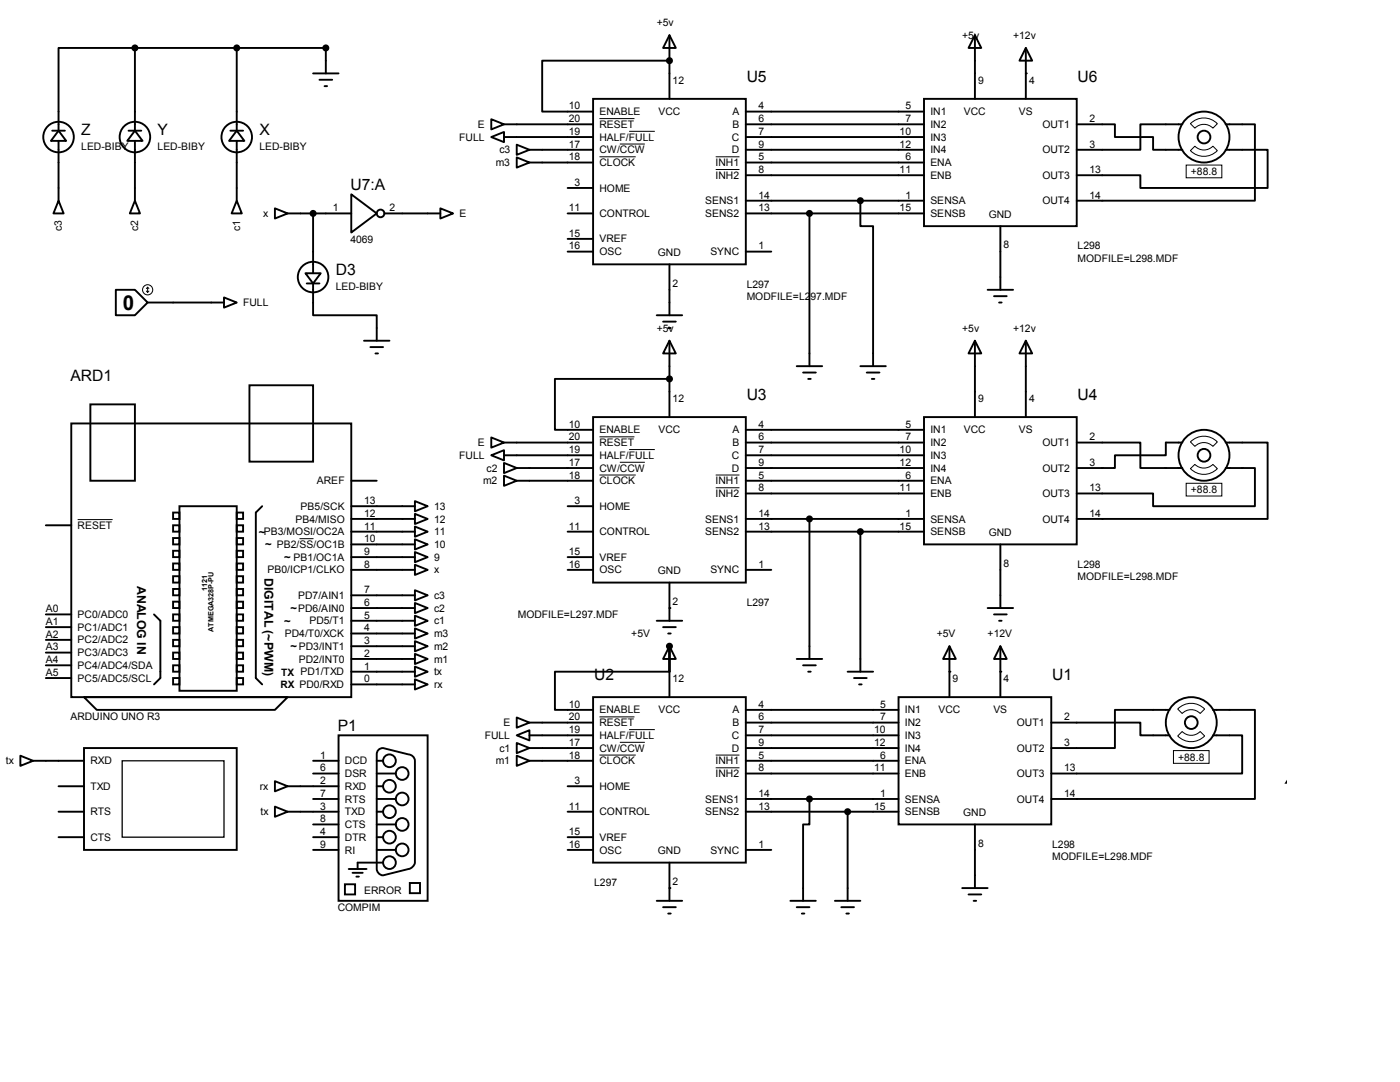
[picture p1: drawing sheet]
<svg xmlns="http://www.w3.org/2000/svg" width="279mm" height="216mm" viewBox="0 0 279 216" stroke-linecap="round" stroke-linejoin="round" font-family="sans-serif">
<g fill="none" stroke="#000" stroke-width=".38">
<path d="M26.9 9.6h-15.2v16.5M26.9 9.6h38.1v5M26.9 9.6v16.5M47.2 9.6v16.5M62.5 14.6h5.1M63.8 15.9h2.5M64.8 17.2h.5M118.4 19.7h30.4v33h-30.4zM133.6 7l1.3 2.6h-2.6zM133.6 12.1h-25.4v10.2h10.2M133.6 7v12.7M184.4 19.7h30.5v25.4h-30.5z"/>
<path d="M194.6 7l1.2 2.6h-2.5zM194.6 7v12.7M204.7 9.6l1.3 2.5h-2.5zM204.7 9.6v10.1M10.4 26.1h2.6M11.7 26.1l1.5 2h-3zM11.7 28.1v11.9M25.7 26.1h2.5M26.9 26.1l1.5 2h-3zM26.9 28.1v11.9M46 26.1h2.5M47.2 26.1l1.6 2h-3.1z"/>
<path d="M47.2 28.1v11.9M70.1 38.8l5.1 3.8-5.1 3.8zM98 23.8l2.6 1-2.6 1zM98 27.3l2.6-1v2.1zM100.6 24.8h17.8M100.6 27.3h17.8M103.1 28.9l2.6 1-2.6 1zM103.1 31.4l2.6 1-2.6 1zM105.7 32.4h12.7M105.7 29.9h12.7M113.3 37.5h5.1M148.8 22.3h35.6"/>
<path d="M148.8 24.8h35.6M148.8 32.4h35.6M148.8 35h35.6M148.8 27.3h35.6M148.8 29.9h35.6M214.9 24.8h7.6v2.5h7.6v2.6h5.9M236 24.8h-8.4v5.1h-12.7M244.6 24.8h5.8v15.2h-35.5M244.6 29.9h8.4v7.6h-25.4v-2.5h-12.7M11.7 40l1 2.6h-2zM23.1 57.8h3.8l2.6 2.6-2.6 2.5h-3.8zM26.9 40l1 2.6h-2z"/>
<path d="M44.7 59.4l2.5 1-2.5 1zM47.2 40l1.1 2.6h-2.1zM54.9 41.6l2.5 1-2.5 1zM57.4 42.6h12.7M61 54.5h3l-1.5 2.1zM61.2 56.6h2.6M62.5 56.6v6.3h12.7v5.1M62.5 42.6v11.9M76.7 42.6h11.2M87.9 41.6l2.5 1-2.5 1zM113.3 42.6h5.1M113.3 50.2h5.1"/>
<path d="M113.3 47.7h5.1M133.6 52.7v10.2M148.8 42.6h35.6M148.8 40h35.6M148.8 50.2h5.1M161.5 42.6v30.5M171.7 40v5.1h2.5v28M197.1 57.8h5.1M198.4 59.1h2.5M199.6 45.1v12.7M29.5 60.4h15.2M49.8 76.9h12.7v15.2h-12.7z"/>
<path d="M72.6 68h5.1M73.9 69.3h2.6M74.9 70.5h.5M131.1 62.9h5M132.3 64.2h2.6M133.3 65.4h.6M133.6 68l1.3 2.5h-2.6zM133.6 75.6h-22.9v10.2h7.7M133.6 68v15.2M159 73.1h5.1M160.3 74.3h2.5M161.3 75.6h.5"/>
<path d="M171.7 73.1h5.1M173 74.3h2.5M174 75.6h.5M194.6 68l1.2 2.5h-2.5zM194.6 68v15.2M199.4 60.4h.5M204.7 68l1.3 2.5h-2.5zM204.7 68v15.2M14.2 84.5h55.9v54.6h-55.9zM18 80.7h8.9v15.2h-8.9zM70.1 95.9h5.1M82.8 100l2.5 1-2.5 1z"/>
<path d="M98 87.3l2.6 1-2.6 1zM98 90.8l2.6-1v2.1zM100.6 92.4l2.5 1-2.5 1zM100.6 94.9l2.5 1-2.5 1zM100.6 88.3h17.8M100.6 90.8h17.8M103.1 95.9h15.3M103.1 93.4h15.3M118.4 83.2h30.4v33h-30.4zM148.8 85.8h35.6M148.8 88.3h35.6M148.8 95.9h35.6"/>
<path d="M148.8 98.5h35.6M148.8 90.8h35.6M148.8 93.4h35.6M184.4 83.2h30.5v25.4h-30.5zM214.9 88.3h12.7v5.1h8.4M236 88.3h-3.3v2.5h-10.2v2.6h-7.6M244.6 88.3h8.4v15.2h-38.1M244.6 93.4h5.8v7.6h-20.3v-2.5h-15.2M9.1 104.8h5.1M34.5 102.3h1.3v1.2h-1.3zM34.5 104.8h1.3v1.3h-1.3zM34.5 107.4h1.3v1.2h-1.3z"/>
<path d="M34.5 109.9h1.3v1.3h-1.3zM34.5 112.4h1.3v1.3h-1.3zM34.5 115h1.3v1.2h-1.3zM34.5 117.5h1.3v1.3h-1.3zM35.8 101h11.4v36.8h-11.4zM47.2 102.3h1.3v1.2h-1.3zM47.2 104.8h1.3v1.3h-1.3zM47.2 107.4h1.3v1.2h-1.3zM47.2 109.9h1.3v1.3h-1.3zM47.2 112.4h1.3v1.3h-1.3zM47.2 115h1.3v1.2h-1.3zM47.2 117.5h1.3v1.3h-1.3z"/>
<path d="M52.3 101l-1.2 1.3v33l1.2 1.3M70.1 118.8h12.7M70.1 113.7h12.7M70.1 111.2h12.7M70.1 108.6h12.7M70.1 106.1h12.7M70.1 103.5h12.7M70.1 101h12.7M82.8 117.8l2.5 1-2.5 1zM82.8 112.7l2.5 1-2.5 1zM82.8 110.2l2.5 1-2.5 1zM82.8 107.6l2.5 1-2.5 1z"/>
<path d="M82.8 105.1l2.5 1-2.5 1zM82.8 102.5l2.5 1-2.5 1.1zM113.3 113.7h5.1M113.3 111.2h5.1M113.3 106.1h5.1M113.3 101h5.1M133.6 116.2v7.7M148.8 113.7h5.1M148.8 106.1h35.6M148.8 103.5h35.6M161.5 103.5v28M171.7 106.1v27.9"/>
<path d="M199.6 108.6v12.7M9.1 135.3h5.1M9.1 132.8h5.1M9.1 130.2h5.1M9.1 127.7h5.1M9.1 125.1h5.1M9.1 122.6h5.1M16.8 139.1h40.6l-2.5 2.5h-35.6zM30.7 122.6l1.3 1.3v11.4l-1.3 1.3M34.5 120.1h1.3v1.2h-1.3zM34.5 122.6h1.3v1.3h-1.3zM34.5 125.1h1.3v1.3h-1.3z"/>
<path d="M34.5 127.7h1.3v1.2h-1.3zM34.5 130.2h1.3v1.3h-1.3zM34.5 132.8h1.3v1.2h-1.3zM34.5 135.3h1.3v1.3h-1.3zM47.2 120.1h1.3v1.2h-1.3zM47.2 122.6h1.3v1.3h-1.3zM47.2 125.1h1.3v1.3h-1.3zM47.2 127.7h1.3v1.2h-1.3zM47.2 130.2h1.3v1.3h-1.3zM47.2 132.8h1.3v1.2h-1.3zM47.2 135.3h1.3v1.3h-1.3zM70.1 131.5h12.7"/>
<path d="M70.1 134h12.7M70.1 136.6h12.7M70.1 128.9h12.7M70.1 126.4h12.7M70.1 123.9h12.7M70.1 121.3h12.7M82.8 130.5l2.5 1-2.5 1zM82.8 133l2.5 1-2.5 1zM82.8 135.6l2.5 1-2.5 1zM82.8 127.9l2.5 1-2.5 1.1zM82.8 125.4l2.5 1-2.5 1zM82.8 122.9l2.5 1-2.5 1z"/>
<path d="M82.8 120.3l2.5 1-2.5 1zM118.4 139.1h30.4v33h-30.4zM131.1 123.9h5M132.3 125.1h2.6M133.3 126.4h.6M133.6 128.9l1.3 2.6h-2.6zM133.6 139.1v-10.2v5.1h-22.9v7.6h7.7M159 131.5h5.1M160.3 132.8h2.5M161.3 134h.5M169.2 134h5M170.4 135.3h2.6"/>
<path d="M171.4 136.6h.6M179.3 139.1h30.5v25.4h-30.5zM189.5 128.9l1.3 2.6h-2.6zM189.5 128.9v10.2M197.1 121.3h5.1M198.4 122.6h2.5M199.4 123.9h.5M199.6 128.9l1.3 2.6h-2.5zM199.6 128.9v10.2M4.1 150.8l2.5 1-2.5 1zM6.6 151.8h10.2M11.7 156.9h5.1"/>
<path d="M16.8 149.3h30.4v20.3h-30.4zM54.9 155.9l2.5 1-2.5 1zM57.4 156.9h10.2M62.5 151.8h5.1M62.5 154.3h5.1M62.5 159.4h5.1M67.6 146.7h17.7v33h-17.7zM75.2 156.9h1.3M75.2 151.8h1.3M75.2 154.3h3.8M75.2 159.4h3.8M75.4 149.8l.6-.5h.5l5 1.2a1.37 1.37 0 0 1 1.3 1.3v20.3a1.61 1.61 0 0 1-1.3 1.3l-5 1.3a1.35 1.35 0 0 1-1.3-1.3v-22.9z"/>
<path d="M103.1 143.2l2.6 1-2.6 1zM103.1 146.7l2.6-1v2zM103.1 148.3l2.6 1-2.6 1zM103.1 150.8l2.6 1-2.6 1zM105.7 151.8h12.7M105.7 144.2h12.7M105.7 146.7h12.7M105.7 149.3h12.7M113.3 156.9h5.1M148.8 151.8h30.5M148.8 141.6h30.5M148.8 144.2h30.5"/>
<path d="M148.8 154.3h30.5M148.8 146.7h30.5M148.8 149.3h30.5M148.8 159.4h30.5M161.5 159.4v5.1h-1.2v15.2M209.8 144.2h17.8v2.5h5.8M233.4 141.6h-10.9v7.7h-12.7M242.1 146.7h5.8v7.6h-38.1M242.1 141.6h8.3v17.8h-40.6M11.7 162h5.1M11.7 167h5.1M54.9 161l2.5 1-2.5 1z"/>
<path d="M57.4 162h10.2M62.5 167h5.1M62.5 164.5h5.1M62.5 169.6h5.1M68.8 176.4h2.1v2.1h-2.1zM69.6 173.4h3.6M70.4 174.2h2M71.1 174.9h.5M75.2 162h1.3M75.2 167h1.3M75.2 164.5h3.8M75.2 169.6h3.8"/>
<path d="M76.5 172.1h-5.1v1.3M81.8 176.2h2v2h-2zM113.3 162h5.1M113.3 167h5.1M113.3 169.6h5.1M131.1 179.7h5M133.6 172.1v7.6M148.8 162h30.5M148.8 169.6h5.1M157.7 179.7h5.1M166.6 179.7h5.1M169.2 162v17.7"/>
<path d="M192 177.2h5.1M193.3 178.5h2.5M194.3 179.7h.5M194.6 164.5v12.7M132.3 181h2.6M133.3 182.3h.6M159 181h2.5M160 182.3h.5M167.9 181h2.5M168.9 182.3h.5"/>
<circle cx="11.7" cy="27.3" r="3"/>
<circle cx="26.9" cy="27.3" r="3"/>
<circle cx="47.2" cy="27.3" r="3"/>
<circle cx="240.3" cy="27.3" r="5.1"/>
<circle cx="240.3" cy="27.3" r="1.27"/>
<circle cx="62.5" cy="55.3" r="3"/>
<circle cx="75.9" cy="42.6" r=".76"/>
<circle cx="240.3" cy="90.8" r="5.1"/>
<circle cx="240.3" cy="90.8" r="1.27"/>
<circle cx="77.7" cy="156.9" r="1.27"/>
<circle cx="77.7" cy="151.8" r="1.27"/>
<circle cx="80.3" cy="159.4" r="1.27"/>
<circle cx="80.3" cy="154.3" r="1.27"/>
<circle cx="237.7" cy="144.2" r="5.1"/>
<circle cx="237.7" cy="144.2" r="1.27"/>
<circle cx="77.7" cy="167" r="1.27"/>
<circle cx="77.7" cy="162" r="1.27"/>
<circle cx="77.7" cy="172.1" r="1.27"/>
<circle cx="80.3" cy="169.6" r="1.27"/>
<circle cx="80.3" cy="164.5" r="1.27"/>
</g>
<g fill="#000">
<path d="M256.8 141.7l.1 14.7v-5.1v5.1h-.6l.6-7.6z"/>
<circle cx="133.6" cy="12.1" r=".19"/>
<circle cx="204.7" cy="14.6" r=".19"/>
<circle cx="133.6" cy="121.3" r=".19"/>
<circle cx="189.5" cy="134" r=".19"/>
<circle cx="199.6" cy="134" r=".19"/>
<circle cx="133.6" cy="177.2" r=".19"/>
</g>
<g fill="none" stroke="#000" stroke-width=".2">
<path d="M119.6 31.3h7.3M119.6 23.7h7M123.7 28.7h5M125.6 26.2h5.1M142.8 31.3h4.8M142.8 33.8h4.8M236.7 32.9h7.1v2.6h-7.1zM237.6 30.1l.9-.9a2.51 2.51 0 0 0 3.6 0l.9 .9a3.7 3.7 0 0 1-5.4 0zM237.6 24.7a3.7 3.7 0 0 1 5.4 0l-.9 .9a2.51 2.51 0 0 0-3.6 0zM29.2 58.1l.3 .2M29.5 57.3v1M29.5 57.3l-.3 .3"/>
<path d="M29.5 57.3l.2 .3M29.7 58.1l-.2 .2M119.6 94.8h7.3M119.6 87.2h7M123.7 92.2h5M125.6 89.7h5.1M142.8 94.8h4.8M142.8 97.3h4.8M236.7 96.4h7.1v2.6h-7.1zM237.6 93.5l.9-.8a2.58 2.58 0 0 0 3.6 0l.9 .8a3.7 3.7 0 0 1-5.4 0zM237.6 88.2a3.7 3.7 0 0 1 5.4 0l-.9 .9a2.51 2.51 0 0 0-3.6 0zM15.5 103.7h7"/>
<path d="M59.8 107.5h2.8M119.6 150.7h7.3M119.6 143h7M123.7 148.1h5M125.6 145.6h5.1M142.8 150.7h4.8M142.8 153.2h4.8M234.2 149.8h7.1v2.5h-7.1zM235 146.9l.9-.9a2.51 2.51 0 0 0 3.6 0l.9 .9a3.7 3.7 0 0 1-5.4 0zM235 141.5a3.7 3.7 0 0 1 5.4 0l-.9 .9a2.51 2.51 0 0 0-3.6 0z"/>
<circle cx="29.5" cy="57.8" r="1.02"/>
</g>
<path d="M24.4 151.8h20.3v15.2h-20.3z" fill="none" stroke="#000" stroke-width=".25"/>
<g fill="#000" stroke="#000" stroke-width=".38">
<circle cx="26.9" cy="9.6" r=".51"/>
<circle cx="47.2" cy="9.6" r=".51"/>
<circle cx="65" cy="9.6" r=".51"/>
<circle cx="133.6" cy="12.1" r=".51"/>
<circle cx="62.5" cy="42.6" r=".51"/>
<circle cx="161.5" cy="42.6" r=".51"/>
<circle cx="171.7" cy="40" r=".51"/>
<circle cx="133.6" cy="75.6" r=".51"/>
<circle cx="161.5" cy="103.5" r=".51"/>
<circle cx="171.7" cy="106.1" r=".51"/>
<circle cx="133.6" cy="128.9" r=".51"/>
<circle cx="161.5" cy="159.4" r=".51"/>
<circle cx="169.2" cy="162" r=".51"/>
</g>
<text font-size="4.1" x="24.5" y="61.9">0</text>
<g font-size="3.1">
<text x="149" y="16.3">U5</text>
<text x="215.1" y="16.3">U6</text>
<text x="16.2" y="27">Z</text>
<text x="31.5" y="27">Y</text>
<text x="51.8" y="27">X</text>
<text x="69.9" y="37.9">U7:A</text>
<text x="67" y="54.9">D3</text>
<text x="14.1" y="76">ARD1</text>
<text x="149" y="79.8">U3</text>
<text x="215.1" y="79.8">U4</text>
<text x="118.6" y="135.7">U2</text>
<text x="210" y="135.7">U1</text>
<text x="67.4" y="145.8">P1</text>
</g>
<g font-size="2.4">
<text x="27.4" y="117" transform="rotate(90 27.4 117)">ANALOG IN</text>
<text x="52.8" y="115.4" transform="rotate(90 52.8 115.4)">DIGITAL (~PWM)</text>
</g>
<g font-size="2.2">
<text x="51.6" y="106.9">~PB3/MOSI/OC2A</text>
<text x="52.9" y="109.4">~ PB2/SS/OC1B</text>
<text x="56.7" y="112">~ PB1/OC1A</text>
<text x="56.7" y="124.7">~</text>
<text x="58" y="122.1">~PD6/AIN0</text>
<text x="58" y="129.8">~PD3/INT1</text>
</g>
<g font-size="2.1">
<text x="131.1" y="5.2">+5v</text>
<text x="192" y="7.7">+5v</text>
<text x="202.2" y="7.7">+12v</text>
<text x="134.2" y="16.8">12</text>
<text x="195.2" y="16.8">9</text>
<text x="205.4" y="16.8">4</text>
<text x="113.5" y="21.8">10</text>
<text x="119.6" y="23">ENABLE</text>
<text x="131.4" y="22.9">VCC</text>
<text x="146.2" y="23">A</text>
<text x="151.4" y="21.8">4</text>
<text x="180.7" y="21.8">5</text>
<text x="185.7" y="23">IN1</text>
<text x="192.4" y="22.9">VCC</text>
<text x="203.3" y="22.9">VS</text>
<text x="16.2" y="29.8">LED-BIBY</text>
<text x="31.5" y="29.8">LED-BIBY</text>
<text x="51.8" y="29.8">LED-BIBY</text>
<text x="91.7" y="28.1">FULL</text>
<text x="95.4" y="25.5">E</text>
<text x="113.5" y="26.9">19</text>
<text x="113.5" y="29.5">17</text>
<text x="113.5" y="24.4">20</text>
<text x="119.6" y="28.1">HALF/FULL</text>
<text x="119.6" y="25.5">RESET</text>
<text x="146.1" y="28.1">C</text>
<text x="146.2" y="25.5">B</text>
<text x="151.4" y="24.4">6</text>
<text x="151.4" y="26.9">7</text>
<text x="151.4" y="29.5">9</text>
<text x="179.5" y="26.9">10</text>
<text x="179.5" y="29.5">12</text>
<text x="180.7" y="24.4">7</text>
<text x="185.7" y="25.5">IN2</text>
<text x="185.7" y="28.1">IN3</text>
<text x="208" y="25.5">OUT1</text>
<text x="217.4" y="24.4">2</text>
<text x="217.4" y="29.5">3</text>
<text x="98.9" y="33.1">m3</text>
<text x="99.7" y="30.6">c3</text>
<text x="113.5" y="32">18</text>
<text x="119.6" y="30.6">CW/CCW</text>
<text x="119.6" y="33.1">CLOCK</text>
<text x="142.8" y="33.1">INH1</text>
<text x="142.8" y="35.7">INH2</text>
<text x="146.1" y="30.6">D</text>
<text x="151.4" y="32">5</text>
<text x="151.4" y="34.5">8</text>
<text x="179.5" y="34.5">11</text>
<text x="180.7" y="32">6</text>
<text x="185.7" y="33.1">ENA</text>
<text x="185.7" y="35.7">ENB</text>
<text x="185.7" y="30.6">IN4</text>
<text x="208" y="30.6">OUT2</text>
<text x="208" y="35.7">OUT3</text>
<text x="217.4" y="34.5">13</text>
<text x="237.7" y="34.9">+88.8</text>
<text x="114.7" y="37.1">3</text>
<text x="119.6" y="38.2">HOME</text>
<text x="140.7" y="40.8">SENS1</text>
<text x="151.4" y="39.6">14</text>
<text x="180.7" y="39.6">1</text>
<text x="185.7" y="40.8">SENSA</text>
<text x="208" y="40.8">OUT4</text>
<text x="217.4" y="39.6">14</text>
<text x="12.4" y="46.1" transform="rotate(-90 12.4 46.1)">c3</text>
<text x="27.6" y="46.1" transform="rotate(-90 27.6 46.1)">c2</text>
<text x="47.9" y="46.1" transform="rotate(-90 47.9 46.1)">c1</text>
<text x="52.5" y="43.3">x</text>
<text x="66.4" y="42.2">1</text>
<text x="77.7" y="42.2">2</text>
<text x="91.7" y="43.3">E</text>
<text x="113.5" y="42.2">11</text>
<text x="113.5" y="47.2">15</text>
<text x="119.6" y="43.3">CONTROL</text>
<text x="140.7" y="43.3">SENS2</text>
<text x="151.4" y="42.2">13</text>
<text x="179.5" y="42.2">15</text>
<text x="185.7" y="43.3">SENSB</text>
<text x="197.3" y="43.4">GND</text>
<text x="69.9" y="48.5">4069</text>
<text x="113.5" y="49.8">16</text>
<text x="119.6" y="50.9">OSC</text>
<text x="119.6" y="48.4">VREF</text>
<text x="131.3" y="51.1">GND</text>
<text x="141.8" y="50.9">SYNC</text>
<text x="151.4" y="49.8">1</text>
<text x="200.3" y="49.6">8</text>
<text x="215.1" y="49.8">L298</text>
<text x="215.1" y="52.3">MODFILE=L298.MDF</text>
<text x="67" y="57.8">LED-BIBY</text>
<text x="134.2" y="57.2">2</text>
<text x="149" y="57.4">L297</text>
<text x="149" y="59.9">MODFILE=L297.MDF</text>
<text x="48.5" y="61.1">FULL</text>
<text x="131.1" y="66.2">+5v</text>
<text x="192" y="66.2">+5v</text>
<text x="202.2" y="66.2">+12v</text>
<text x="134.2" y="80.3">12</text>
<text x="195.2" y="80.3">9</text>
<text x="205.4" y="80.3">4</text>
<text x="95.4" y="89">E</text>
<text x="113.5" y="87.9">20</text>
<text x="113.5" y="85.3">10</text>
<text x="119.6" y="89">RESET</text>
<text x="119.6" y="86.5">ENABLE</text>
<text x="131.4" y="86.4">VCC</text>
<text x="146.2" y="86.5">A</text>
<text x="146.2" y="89">B</text>
<text x="151.4" y="85.3">4</text>
<text x="151.4" y="87.9">6</text>
<text x="180.7" y="85.3">5</text>
<text x="180.7" y="87.9">7</text>
<text x="185.7" y="86.5">IN1</text>
<text x="185.7" y="89">IN2</text>
<text x="192.4" y="86.4">VCC</text>
<text x="203.3" y="86.4">VS</text>
<text x="208" y="89">OUT1</text>
<text x="217.4" y="87.9">2</text>
<text x="91.7" y="91.6">FULL</text>
<text x="97.1" y="94.1">c2</text>
<text x="113.5" y="90.4">19</text>
<text x="113.5" y="93">17</text>
<text x="113.5" y="95.5">18</text>
<text x="119.6" y="91.6">HALF/FULL</text>
<text x="119.6" y="94.1">CW/CCW</text>
<text x="146.1" y="91.6">C</text>
<text x="146.1" y="94.1">D</text>
<text x="151.4" y="90.4">7</text>
<text x="151.4" y="93">9</text>
<text x="151.4" y="95.5">5</text>
<text x="179.5" y="90.4">10</text>
<text x="179.5" y="93">12</text>
<text x="180.7" y="95.5">6</text>
<text x="185.7" y="91.6">IN3</text>
<text x="185.7" y="94.1">IN4</text>
<text x="208" y="94.1">OUT2</text>
<text x="217.4" y="93">3</text>
<text x="60" y="101.7">PB5/SCK</text>
<text x="63.2" y="96.6">AREF</text>
<text x="72.6" y="100.6">13</text>
<text x="86.6" y="101.7">13</text>
<text x="96.4" y="96.6">m2</text>
<text x="114.7" y="100.6">3</text>
<text x="119.6" y="96.6">CLOCK</text>
<text x="119.6" y="101.7">HOME</text>
<text x="142.8" y="96.6">INH1</text>
<text x="142.8" y="99.2">INH2</text>
<text x="151.4" y="98">8</text>
<text x="179.5" y="98">11</text>
<text x="185.7" y="96.6">ENA</text>
<text x="185.7" y="99.2">ENB</text>
<text x="208" y="99.2">OUT3</text>
<text x="217.4" y="98">13</text>
<text x="237.7" y="98.4">+88.8</text>
<text x="15.5" y="105.5">RESET</text>
<text x="59" y="104.3">PB4/MISO</text>
<text x="72.6" y="105.7">11</text>
<text x="72.6" y="103.1">12</text>
<text x="86.6" y="106.8">11</text>
<text x="86.6" y="104.3">12</text>
<text x="113.5" y="105.7">11</text>
<text x="119.6" y="106.8">CONTROL</text>
<text x="140.7" y="104.3">SENS1</text>
<text x="140.7" y="106.8">SENS2</text>
<text x="151.4" y="103.1">14</text>
<text x="151.4" y="105.7">13</text>
<text x="179.5" y="105.7">15</text>
<text x="180.7" y="103.1">1</text>
<text x="185.7" y="104.3">SENSA</text>
<text x="185.7" y="106.8">SENSB</text>
<text x="197.3" y="106.9">GND</text>
<text x="208" y="104.3">OUT4</text>
<text x="217.4" y="103.1">14</text>
<text x="72.6" y="113.3">8</text>
<text x="72.6" y="110.7">9</text>
<text x="72.6" y="108.2">10</text>
<text x="86.6" y="111.9">9</text>
<text x="86.6" y="109.3">10</text>
<text x="113.5" y="113.3">16</text>
<text x="113.5" y="110.7">15</text>
<text x="119.6" y="111.9">VREF</text>
<text x="151.4" y="113.3">1</text>
<text x="200.3" y="113.1">8</text>
<text x="215.1" y="113.2">L298</text>
<text x="53.4" y="114.4">PB0/ICP1/CLKO</text>
<text x="59.5" y="119.5">PD7/AIN1</text>
<text x="72.6" y="118.4">7</text>
<text x="86.6" y="119.5">c3</text>
<text x="86.6" y="114.4">x</text>
<text x="119.6" y="114.4">OSC</text>
<text x="131.3" y="114.6">GND</text>
<text x="141.8" y="114.4">SYNC</text>
<text x="215.1" y="115.8">MODFILE=L298.MDF</text>
<text x="9.1" y="124.7">A1</text>
<text x="9.1" y="122.2">A0</text>
<text x="15.5" y="125.9">PC1/ADC1</text>
<text x="15.5" y="123.3">PC0/ADC0</text>
<text x="61.8" y="124.6">PD5/T1</text>
<text x="72.6" y="126">4</text>
<text x="72.6" y="123.4">5</text>
<text x="72.6" y="120.9">6</text>
<text x="86.6" y="124.6">c1</text>
<text x="86.6" y="122">c2</text>
<text x="103.3" y="123.4">MODFILE=L297.MDF</text>
<text x="134.2" y="120.7">2</text>
<text x="149" y="120.9">L297</text>
<text x="9.1" y="129.8">A3</text>
<text x="9.1" y="127.3">A2</text>
<text x="15.5" y="130.9">PC3/ADC3</text>
<text x="15.5" y="128.4">PC2/ADC2</text>
<text x="56.9" y="127.1">PD4/T0/XCK</text>
<text x="72.6" y="131.1">2</text>
<text x="72.6" y="128.5">3</text>
<text x="86.6" y="129.7">m2</text>
<text x="86.6" y="127.1">m3</text>
<text x="126" y="127.1">+5V</text>
<text x="186.9" y="127.1">+5V</text>
<text x="197.1" y="127.1">+12V</text>
<text x="9.1" y="134.9">A5</text>
<text x="9.1" y="132.3">A4</text>
<text x="15.5" y="136">PC5/ADC5/SCL</text>
<text x="15.5" y="133.5">PC4/ADC4/SDA</text>
<text x="59.6" y="132.2">PD2/INT0</text>
<text x="72.6" y="136.1">0</text>
<text x="72.6" y="133.6">1</text>
<text x="86.6" y="132.2">m1</text>
<text x="86.6" y="134.7">tx</text>
<text x="86.6" y="137.3">rx</text>
<text x="134.2" y="136.1">12</text>
<text x="190.1" y="136.1">9</text>
<text x="200.3" y="136.1">4</text>
<text x="14.1" y="143.7">ARDUINO UNO R3</text>
<text x="113.5" y="143.8">20</text>
<text x="113.5" y="141.2">10</text>
<text x="119.6" y="142.4">ENABLE</text>
<text x="131.4" y="142.3">VCC</text>
<text x="146.2" y="142.4">A</text>
<text x="151.4" y="141.2">4</text>
<text x="151.4" y="143.8">6</text>
<text x="175.6" y="141.2">5</text>
<text x="175.6" y="143.8">7</text>
<text x="180.6" y="142.4">IN1</text>
<text x="187.3" y="142.3">VCC</text>
<text x="198.3" y="142.3">VS</text>
<text x="212.3" y="143.8">2</text>
<text x="96.7" y="147.4">FULL</text>
<text x="99.7" y="150">c1</text>
<text x="100.5" y="144.9">E</text>
<text x="113.5" y="146.3">19</text>
<text x="113.5" y="148.8">17</text>
<text x="119.6" y="147.4">HALF/FULL</text>
<text x="119.6" y="150">CW/CCW</text>
<text x="119.6" y="144.9">RESET</text>
<text x="146.1" y="147.4">C</text>
<text x="146.1" y="150">D</text>
<text x="146.2" y="144.9">B</text>
<text x="151.4" y="146.3">7</text>
<text x="151.4" y="148.8">9</text>
<text x="174.5" y="146.3">10</text>
<text x="174.5" y="148.8">12</text>
<text x="180.6" y="144.9">IN2</text>
<text x="180.6" y="147.4">IN3</text>
<text x="180.6" y="150">IN4</text>
<text x="203" y="144.9">OUT1</text>
<text x="203" y="150">OUT2</text>
<text x="212.3" y="148.8">3</text>
<text x="1.2" y="152.5">tx</text>
<text x="18" y="152.5">RXD</text>
<text x="63.9" y="153.9">6</text>
<text x="63.9" y="151.4">1</text>
<text x="68.8" y="155.1">DSR</text>
<text x="68.8" y="152.5">DCD</text>
<text x="98.9" y="152.5">m1</text>
<text x="113.5" y="151.4">18</text>
<text x="119.6" y="152.5">CLOCK</text>
<text x="142.8" y="152.5">INH1</text>
<text x="142.8" y="155.1">INH2</text>
<text x="151.4" y="151.4">5</text>
<text x="151.4" y="153.9">8</text>
<text x="174.5" y="153.9">11</text>
<text x="175.6" y="151.4">6</text>
<text x="180.6" y="152.5">ENA</text>
<text x="180.6" y="155.1">ENB</text>
<text x="203" y="155.1">OUT3</text>
<text x="212.3" y="153.9">13</text>
<text x="235.1" y="151.8">+88.8</text>
<text x="18" y="157.6">TXD</text>
<text x="51.9" y="157.6">rx</text>
<text x="63.9" y="161.5">3</text>
<text x="63.9" y="156.5">2</text>
<text x="63.9" y="159">7</text>
<text x="68.8" y="157.6">RXD</text>
<text x="68.8" y="160.1">RTS</text>
<text x="113.5" y="161.5">11</text>
<text x="114.7" y="156.5">3</text>
<text x="119.6" y="157.6">HOME</text>
<text x="140.7" y="160.1">SENS1</text>
<text x="151.4" y="159">14</text>
<text x="151.4" y="161.5">13</text>
<text x="174.5" y="161.5">15</text>
<text x="175.6" y="159">1</text>
<text x="180.6" y="160.1">SENSA</text>
<text x="203" y="160.1">OUT4</text>
<text x="212.3" y="159">14</text>
<text x="18" y="162.7">RTS</text>
<text x="18" y="167.8">CTS</text>
<text x="52" y="162.7">tx</text>
<text x="63.9" y="164.1">8</text>
<text x="63.9" y="166.6">4</text>
<text x="68.8" y="162.7">TXD</text>
<text x="68.8" y="165.2">CTS</text>
<text x="68.8" y="167.8">DTR</text>
<text x="113.5" y="166.6">15</text>
<text x="119.6" y="162.7">CONTROL</text>
<text x="119.6" y="167.8">VREF</text>
<text x="140.7" y="162.7">SENS2</text>
<text x="180.6" y="162.7">SENSB</text>
<text x="192.2" y="162.8">GND</text>
<text x="63.9" y="169.2">9</text>
<text x="68.8" y="170.3">RI</text>
<text x="113.5" y="169.2">16</text>
<text x="119.6" y="170.3">OSC</text>
<text x="131.3" y="170.4">GND</text>
<text x="141.8" y="170.3">SYNC</text>
<text x="151.4" y="169.2">1</text>
<text x="195.2" y="169">8</text>
<text x="210" y="169.1">L298</text>
<text x="210" y="171.7">MODFILE=L298.MDF</text>
<text x="72.7" y="178.4">ERROR</text>
<text x="118.6" y="176.7">L297</text>
<text x="134.2" y="176.6">2</text>
<text x="67.4" y="181.8">COMPIM</text>
</g>
<g font-size="2">
<text x="56" y="137.3">RX PD0/RXD</text>
<text x="56.1" y="134.8">TX PD1/TXD</text>
</g>
<g font-size="1.4">
<text x="41.4" y="117.9" transform="rotate(-90 41.4 117.9)">1121</text>
<text x="42.6" y="126.1" transform="rotate(-90 42.6 126.1)">ATMEGA328P-PU</text>
</g>
</svg>
